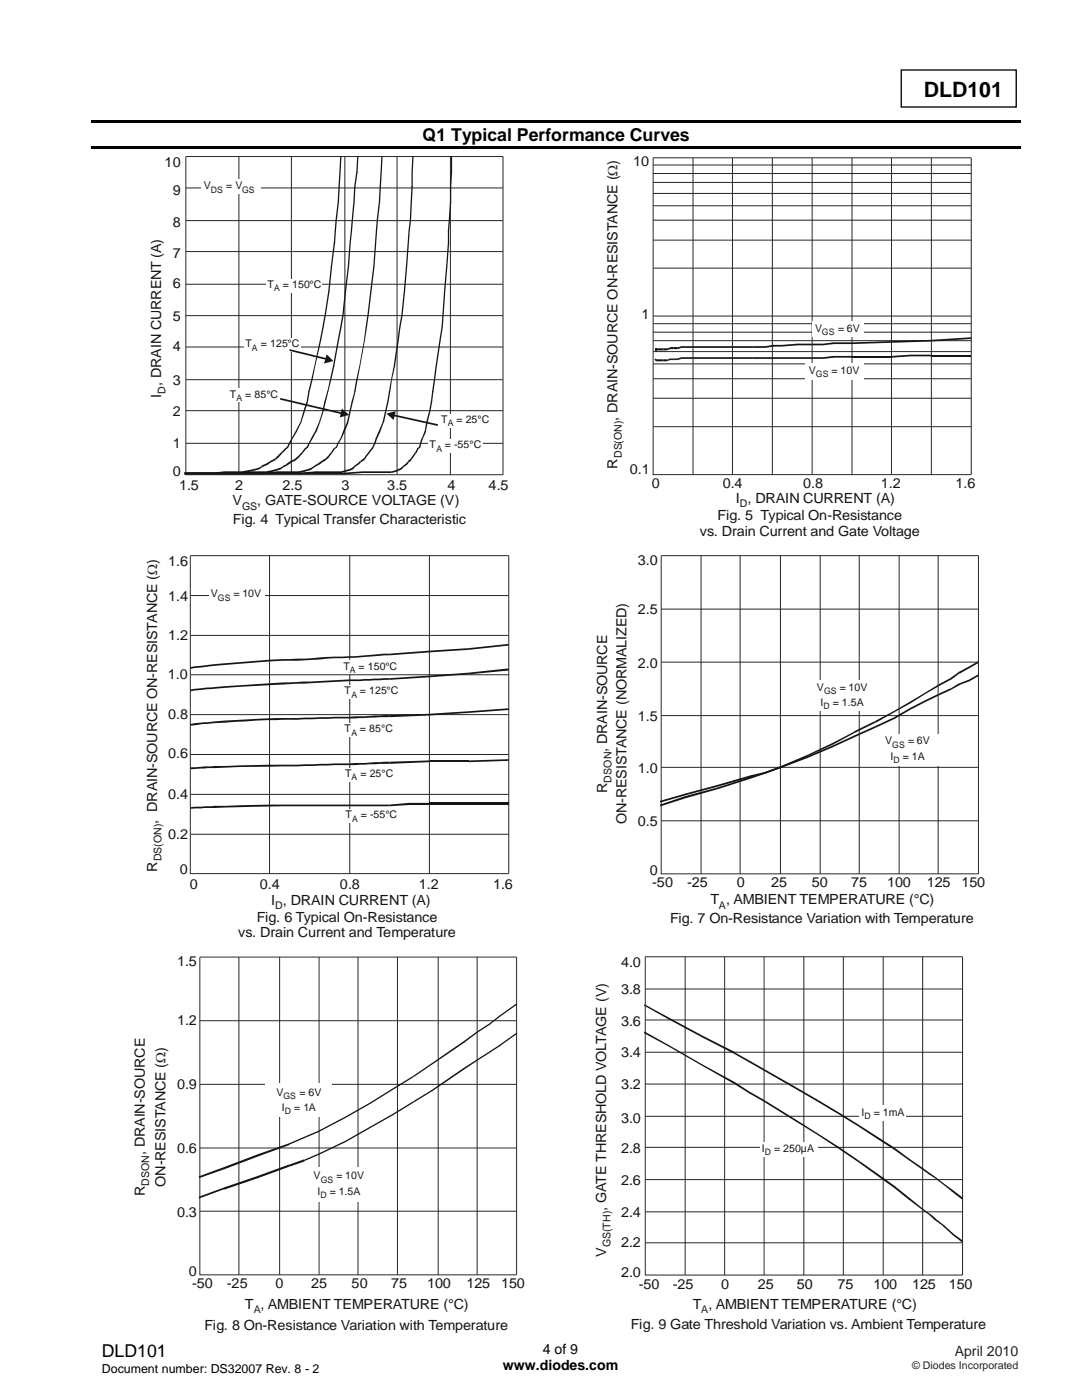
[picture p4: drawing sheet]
<svg xmlns="http://www.w3.org/2000/svg" width="216mm" height="279mm" viewBox="0 0 216 279" stroke-linecap="round" stroke-linejoin="round" font-family="sans-serif">
<path d="M179.8 14h23v7.4h-23z" fill="none" stroke="#000" stroke-width=".26"/>
<path d="M18.3 24h185.4v.5h-185.4zM18.3 29.3h185.4v.5h-185.4z" fill="#000"/>
<g fill="none" stroke="#23282b" stroke-width=".2">
<path d="M37.1 31.2h63.3v63.5h-63.3zM37.1 37.5h63.3M47.7 31.2v63.5M58.1 31.2v63.5M68.8 31.2v63.5M79.2 31.2v63.5M89.9 31.2v63.5M37.1 56.7h63.3M37.1 50.2h63.3M37.1 44h63.3M37.1 75.8h63.3M37.1 69.3h63.3"/>
<path d="M37.1 63h63.3M37.1 88.5h63.3M37.1 82h63.3"/>
</g>
<g fill="#131516">
<path d="M36.8 94.3h9.4v.4h-9.4zM46.2 94.3h5v.4h-5zM51.2 94.3h4.9v.4h-4.9zM56.1 94.3h4.5v.4h-4.5zM60.6 94.3h4.2v.4h-4.2zM64.8 94.3h4v.4h-4zM68.8 94.5v.2zM68.8 94.3l3.6-.2v.3l-3.6 .3zM72.4 94.1v.1zM72.4 94.1h3.1v.3h-3.1zM75.5 94.1h2.6v.3h-2.6z"/>
<path d="M78.1 94.1l1-.3v.3l-1 .3zM79.1 94v.1zM79.1 93.8l.5-.2 .1 .3-.6 .2zM79.6 93.6l.6-.3v.3l-.5 .3zM80.2 93.5v.1zM80.2 93l.3 .3-.3 .3-.1-.3z"/>
<path d="M80.3 93l.8-.5 .1 .3-.8 .5zM81.1 92.6l.1 .2zM81.4 92l.2 .3-.4 .5-.2-.3z"/>
<path d="M81.4 91.9l.4-.2 .1 .3-.4 .3zM81.9 91.9v.1zM81.9 91.5l.2 .3-.2 .2-.1-.2z"/>
<path d="M82.4 90.9l.1 .3-.4 .6-.2-.3zM82.4 90.9v.2zM82.9 90.2l.1 .2-.5 .8-.1-.3z"/>
<path d="M83.3 89.4l.2 .3-.4 .7-.2-.1zM83.3 89.4l.1 .1zM83.3 89.4l.4-.2 .1 .2-.4 .3zM83.7 89.2l.2 .1-.1 .1zM83.8 88.4l.3 .2-.2 .7-.3-.1z"/>
<path d="M84.1 87.4l.3 .1-.3 1.1-.3-.2zM84.1 87.4l.2 .1zM84.7 86l.3 .3-.6 1.2-.2-.1zM84.8 86.1l.2 .2zM85 84.2l.3 .2-.3 1.8-.3-.1zM85 84.2l.2 .1zM85.6 82h.3l-.6 2.4-.3-.2z"/>
<path d="M86 80.1l.2 .1-.3 1.8h-.3zM86.2 78.1h.3l-.3 2.1h-.2zM86.6 75.7l.2 .1-.3 2.3h-.3zM86.9 73.1l.3 .1-.4 2.6-.2-.1zM87.7 67.9l.2 .1-.7 5.2-.3-.1zM88.1 65.3l.2 .1-.4 2.6-.2-.1zM88.2 65.4h.1zM88.3 63h.2l-.2 2.4-.2-.1z"/>
<path d="M88.6 58l.3 .1-.4 4.9h-.2zM89 53.1h.3l-.4 5-.3-.1zM89.4 48.4h.2l-.3 4.7h-.3zM89.4 46.1h.2v2.3h-.2zM89.4 46.1h.1zM89.5 43.9l.3 .1-.2 2.1h-.2z"/>
<path d="M89.8 40.3l.2 .1-.2 3.6-.3-.1zM89.9 40.4h.1zM89.8 37.3h.2v3.1h-.2zM89.8 37.2l.1 .1zM90 34.4h.2l-.2 2.9-.2-.1zM90 34.4h.2zM90 31.2h.2v3.2h-.2z"/>
<path d="M36.8 94.3h3.8v.4h-3.8zM40.6 94.3h4.3v.4h-4.3zM44.9 94.3h4.1v.4h-4.1zM49 94.3h3.9v.4h-3.9zM52.9 94.3h3.7v.4h-3.7zM56.6 94.3h3.4v.4h-3.4zM60 94.5v.2zM60 94.3l3-.2v.3l-3 .3zM63 94.1v.1zM63 94.1h2.8v.3h-2.8zM65.8 94.1h2.3v.3h-2.3z"/>
<path d="M68.1 94.1l.9-.3v.3l-.9 .3zM69 93.8l.9-.2v.3l-.9 .2zM69.9 93.7v.2zM69.8 93.6l.6-.3 .1 .3-.6 .3zM70.5 93.5v.1zM70.6 93l.2 .3-.2 .3-.3-.3z"/>
<path d="M70.6 93l.8-.5v.3l-.7 .5zM71.4 92.6v.2zM71.9 91.9l.1 .4-.6 .5v-.3z"/>
<path d="M71.9 91.9l.4-.2 .1 .3-.4 .3zM72.3 91.7l.3-.3 .2 .4-.4 .2z"/>
<path d="M73 90.9l.1 .3-.3 .6-.2-.3zM73.6 90.2l.1 .2-.6 .8-.1-.3z"/>
<path d="M74.1 89.4l.2 .3-.6 .7-.1-.2zM74.1 89.4l.1 .1zM74.3 89.2l.2 .2-.2 .3-.2-.3zM74.4 89.2l.1 .2zM74.7 88.4l.2 .2-.4 .8-.2-.2z"/>
<path d="M75 87.4l.2 .1-.3 1.1-.2-.2zM75 87.4l.2 .1zM75.6 86l.2 .3-.6 1.2-.2-.1zM75.7 86.1l.1 .2zM76.3 84.2l.2 .2-.7 1.9-.2-.3zM76.4 84.3l.2 .1zM76.9 82h.2l-.5 2.4-.3-.2z"/>
<path d="M77.3 80.1l.2 .1-.4 1.8h-.2zM77.4 80.2h.1zM77.6 78.1h.3l-.4 2.1-.2-.1zM77.8 78.1h.1zM78 75.7l.2 .1-.3 2.3h-.3zM78 75.7l.1 .1zM78.5 73.1l.3 .1-.6 2.6-.2-.1zM79.3 67.9l.3 .1-.8 5.2-.3-.1zM79.7 65.3l.2 .1-.3 2.6-.3-.1zM79.7 65.3l.1 .1zM80.1 62.9l.2 .1-.4 2.4-.2-.1z"/>
<path d="M80.6 58l.2 .1-.5 4.9h-.2zM81 53.1h.3l-.5 5-.2-.1zM81.3 48.4h.3l-.3 4.7h-.3zM81.5 46.1h.3l-.2 2.3h-.3zM81.5 46.1h.2zM81.8 43.9l.2 .1-.2 2.1h-.3z"/>
<path d="M81.9 40.3l.3 .1-.2 3.6-.2-.1zM81.9 40.3l.1 .1zM82.1 37.2l.3 .1-.2 3.1-.3-.1zM82.1 34.4h.3v2.9h-.3zM82.1 34.4h.2zM82.3 31.2h.2l-.1 3.2h-.3z"/>
<path d="M36.8 94.3h2.7v.4h-2.7zM39.5 94.3h3.5v.4h-3.5zM43 94.3h3.6v.4h-3.6zM46.6 94.3h3.2v.4h-3.2zM49.8 94.3h2.9v.4h-2.9zM52.7 94.5v.2zM52.7 94.3l2.7-.2v.3l-2.7 .3zM55.4 94.1v.1zM55.4 94.1h2.2v.3h-2.2zM57.6 94.1h2.1v.3h-2.1z"/>
<path d="M59.6 94.1l1.2-.3v.3l-1.1 .3zM60.8 94v.1zM60.7 93.8l1-.2v.3l-.9 .2zM61.7 93.7v.2zM61.6 93.6l.6-.3 .1 .3-.6 .3zM62.2 93.5l.1 .1zM62.2 93.3l.3-.3 .2 .3-.4 .3z"/>
<path d="M62.5 93l1-.5 .1 .3-1 .5zM63.6 92.6v.2zM63.5 92.5l.7-.6 .1 .4-.7 .5z"/>
<path d="M64.2 91.9l.4-.2 .1 .3-.4 .3zM64.6 91.7l.4-.3 .1 .4-.4 .2z"/>
<path d="M65 91.4l.5-.5 .2 .4-.6 .5zM65.6 91.1l.1 .2zM66.1 90.2l.2 .2-.6 .8-.2-.3z"/>
<path d="M66.6 89.4l.2 .3-.5 .7-.2-.2zM66.6 89.4l.1 .1zM66.7 89.4l.3-.2 .1 .2-.3 .3zM67.1 89.2l.1 .2zM67.4 88.4l.1 .2-.3 .8-.2-.2z"/>
<path d="M68 87.4l.1 .1-.6 1.1-.1-.2zM68.5 86l.2 .3-.6 1.2-.1-.1zM68.6 86.1l.1 .2zM69.2 84.2l.3 .2-.8 1.9-.2-.3zM69.3 84.3l.2 .1zM69.7 82h.3l-.5 2.4-.3-.2z"/>
<path d="M70.2 80.1l.2 .1-.4 1.8h-.3zM70.2 80.1l.1 .1zM70.8 78l.1 .1-.5 2.2-.2-.2zM70.8 78.1h.1zM71.1 75.7l.3 .1-.5 2.3h-.2zM71.1 75.7l.1 .1zM71.7 73.1l.2 .1-.5 2.6-.3-.1zM72.6 67.9l.2 .1-.9 5.2-.2-.1zM72.7 67.9l.1 .1zM73 65.3l.2 .1-.4 2.6-.2-.1zM73 65.3v.1zM73.3 62.9l.3 .1-.4 2.4-.2-.1z"/>
<path d="M73.9 58l.2 .1-.5 4.9h-.3zM74.5 53.1h.2l-.6 5-.2-.1zM74.6 53.1h.1zM74.8 48.4h.3l-.4 4.7h-.2zM75 46.1h.2l-.1 2.3h-.3zM75 46.1h.2zM75.2 43.9l.2 .1-.2 2.1h-.2z"/>
<path d="M75.6 40.3l.2 .1-.4 3.6-.2-.1zM75.7 40.4h.1zM75.8 37.2l.2 .1-.2 3.1-.2-.1zM75.8 37.2l.1 .1zM75.9 34.4h.3l-.2 2.9-.2-.1zM76.1 31.2h.2l-.1 3.2h-.3z"/>
<path d="M36.8 94.3h1.7v.4h-1.7zM38.5 94.3h3v.4h-3zM41.5 94.3h2.9v.4h-2.9zM44.4 94.3h2.5v.4h-2.5zM46.9 94.5l.1 .2zM46.9 94.3l2.3-.2v.3l-2.2 .3zM49.2 94.1v.1zM49.2 94.1h2.2v.3h-2.2zM51.4 94.1h1.7v.3h-1.7z"/>
<path d="M53.1 94.1l1.3-.3v.3l-1.3 .3zM54.4 94v.1zM54.3 93.8l1-.2 .1 .3-1 .2zM55.4 93.7v.2zM55.3 93.6l.7-.3 .1 .3-.7 .3zM56.1 93.5v.1zM56 93.3l.4-.3 .1 .3-.4 .3z"/>
<path d="M56.5 93l.5-.3v.3l-.5 .3zM57 92.9v.1zM57.3 92.5l.2 .3-.5 .2v-.2zM57.3 92.5l.8-.6 .1 .4-.7 .5z"/>
<path d="M58.1 91.9l.6-.2v.3l-.6 .3zM58.7 91.9v.1zM58.7 91.7l.3-.3 .2 .4-.5 .2z"/>
<path d="M59 91.4l.6-.5 .1 .4-.5 .5zM59.7 91.1v.2zM60.3 90.2l.1 .2-.7 .9-.1-.4z"/>
<path d="M60.9 89.4l.1 .3-.6 .7-.1-.2zM60.9 89.4v.1zM60.9 89.4l.4-.2 .1 .2-.4 .3zM61.3 89.2l.1 .2zM61.6 88.4l.2 .2-.4 .8-.2-.2z"/>
<path d="M62.1 87.4l.3 .1-.6 1.1-.2-.2zM62.1 87.4l.1 .1zM62.9 86l.2 .3-.7 1.2-.3-.1zM63 86.1l.1 .2zM63.6 84.2l.2 .2-.7 1.9-.2-.3zM63.7 84.3l.1 .1zM64.4 81.9l.2 .1-.8 2.4-.2-.2z"/>
<path d="M64.7 80.1l.3 .1-.4 1.8h-.3zM64.7 80.1l.1 .1zM65.3 78l.2 .1-.5 2.2-.3-.2zM65.4 78.1h.1zM65.8 75.7l.3 .1-.6 2.3h-.2zM66.4 73.1l.3 .1-.6 2.6-.3-.1zM66.5 73.2h.2zM67.4 67.9l.2 .1-.9 5.2-.3-.1zM67.9 65.3l.2 .1-.5 2.6-.2-.1zM68.3 62.9l.3 .1-.5 2.4-.2-.1z"/>
<path d="M68.8 58l.3 .1-.5 4.9h-.3zM69.4 53.1h.3l-.6 5-.3-.1zM69.5 53.1h.2zM69.7 48.4h.3l-.3 4.7h-.3zM70 46.1h.3l-.3 2.3h-.3zM70.2 43.9l.2 .1-.1 2.1h-.3z"/>
<path d="M70.5 40.3l.3 .1-.4 3.6-.2-.1zM70.7 37.2l.2 .1-.1 3.1-.3-.1zM70.7 37.2l.1 .1zM71.1 34.3l.3 .1-.5 2.9-.2-.1zM71.2 34.4h.2zM71.3 31.2h.2l-.1 3.2h-.3z"/>
<path d="M36.8 94.3h1v.4h-1zM37.8 94.3h2.4v.4h-2.4zM40.2 94.3h2.5v.4h-2.5zM42.7 94.5v.2zM42.7 94.3l2-.2v.3l-2 .3zM44.7 94.1v.1zM44.7 94.1h1.9v.3h-1.9zM46.6 94.1h1.7v.3h-1.7z"/>
<path d="M48.3 94.1l1.4-.3 .1 .3-1.5 .3zM49.8 94v.1zM49.7 93.8l1.2-.2v.3l-1.1 .2zM50.9 93.7v.2zM50.9 93.6l.9-.3v.3l-.9 .3zM51.8 93.5v.1zM51.7 93.3l.4-.3 .1 .3-.3 .3z"/>
<path d="M52.1 93l.5-.3 .1 .3-.5 .3zM52.6 92.7l.6-.2 .1 .3-.6 .2zM53.3 92.6v.2zM53.2 92.5l.8-.6 .1 .4-.8 .5z"/>
<path d="M54 91.9l.5-.2 .1 .3-.5 .3zM54.6 91.9l.1 .1zM54.5 91.7l.4-.3 .1 .4-.3 .2z"/>
<path d="M54.9 91.4l.5-.5 .2 .4-.6 .5zM55.5 91.1l.1 .2zM55.4 90.9l.8-.7 .2 .2-.8 .9z"/>
<path d="M56.2 90.2l.8-.8 .1 .3-.7 .7zM57 89.4v.1zM57 89.4l.3-.2 .2 .2-.5 .3zM57.4 89.2l.1 .2zM57.6 88.4l.3 .2-.4 .8-.2-.2z"/>
<path d="M58.2 87.4l.2 .1-.5 1.1-.3-.2zM58.2 87.4l.1 .1zM59 86l.2 .3-.8 1.2-.2-.1zM59.1 86.1l.1 .2zM59.9 84.2l.2 .2-.9 1.9-.2-.3zM60 84.3l.1 .1zM60.6 81.9l.3 .1-.8 2.4-.2-.2z"/>
<path d="M61.2 80.1l.2 .2-.5 1.7-.3-.1zM61.3 80.2l.1 .1zM61.5 78.1h.3l-.4 2.1-.2-.1zM61.5 78.1h.2zM62.1 75.7l.3 .1-.6 2.3h-.3zM62.2 75.8h.2zM62.7 73.1l.2 .1-.5 2.6-.3-.1zM63.8 67.9l.3 .1-1.2 5.2-.2-.1zM64.3 65.3l.3 .1-.5 2.6-.3-.1zM64.7 62.9l.3 .1-.4 2.4-.3-.1z"/>
<path d="M65.5 58l.3 .1-.8 4.9h-.3zM65.6 58.1h.2zM66 53.1h.3l-.5 5-.3-.1zM66 53.1h.2zM66.6 48.3l.3 .1-.6 4.7h-.3zM66.7 48.4h.2zM66.8 46.1h.2l-.1 2.3h-.3zM66.8 46.1h.2zM67 43.9l.2 .1-.2 2.1h-.2z"/>
<path d="M67.4 40.3l.2 .1-.4 3.6-.2-.1zM67.5 40.4h.1zM67.5 37.2l.3 .1-.2 3.1-.2-.1zM67.5 37.2l.1 .1zM67.7 34.4h.3l-.2 2.9-.3-.1zM67.9 31.2h.2l-.1 3.2h-.3z"/>
</g>
<g fill="#fff">
<path d="M85.6 87.6h10.8v2.7h-10.8z"/>
<path d="M87.8 82.6h10.9v2.7h-10.9z"/>
<path d="M45.7 77.6h10.8v2.6h-10.8z"/>
<path d="M48.8 67.5h11.2v2.7h-11.2z"/>
<path d="M53.2 55.6h11v2.7h-11z"/>
<path d="M40.2 35.8h11.8v2.9h-11.8z"/>
</g>
<g fill="#1f1a17">
<path d="M78.6 82.7l8.8 2-.1 .3-8.8-1.9z"/>
<path d="M55.9 79.4l12.2 2.9v.3l-12.2-2.8z"/>
<path d="M57.8 69.7l7.3 1.8-.1 .3-7.3-1.8z"/>
</g>
<g fill="#1f1a17">
<path d="M77.1 82.5l1.9-.5-.5 1.8z" fill-rule="evenodd"/>
<path d="M68.2 81.5l1.5 1.3-1.9 .5 .4-1.8 1.5 1.3z" fill-rule="evenodd"/>
<path d="M65.2 70.7l1.3 1.4-1.8 .5 .5-1.9 1.3 1.4z" fill-rule="evenodd"/>
</g>
<g fill="none" stroke="#23282b" stroke-width=".2">
<path d="M130.3 31.5h63.5v63.2h-63.5zM130.3 38.6h63.5M130.3 36.4h63.5M130.3 34.6h63.5M130.3 32.9h63.5M138.3 31.5v63.2M146.2 31.5v63.2M154.1 31.5v63.2M162.1 31.5v63.2M170 31.5v63.2M177.9 31.5v63.2M185.8 31.5v63.2"/>
<path d="M130.3 53.5h63.5M130.3 47.9h63.5M130.3 43.9h63.5M130.3 41.1h63.5M130.3 79.5h63.5M130.3 75.6h63.5M130.3 72.6h63.5M130.3 70.2h63.5M130.3 68h63.5M130.3 66.3h63.5M130.3 64.6h63.5M130.3 63.1h63.5"/>
<path d="M130.3 85.2h63.5"/>
</g>
<g fill="#131516">
<path d="M130.7 69.5h.4v.4h-.4z"/>
<path d="M170 68.3l7.9-.2v.3l-7.9 .3z"/>
<path d="M177.9 68.1l7.9-.3v.4l-7.9 .2z"/>
<path d="M185.8 67.8l8-.5v.3l-8 .6z"/>
<path d="M131.1 69.5h.7v.4h-.7zM131.8 69.5h.6v.4h-.6z"/>
<path d="M132.4 69.5h.7v.4h-.7zM133.1 69.7v.2zM133.1 69.5l.6-.2 .1 .4-.6 .1zM133.8 69.3v.2zM133.8 69.3h.6v.4h-.6z"/>
<path d="M134.4 69.3h.7v.4h-.7zM135.1 69.5l.1 .2zM135.1 69.3l.9-.2v.3l-.8 .3zM136 69.1v.2zM136 69.1h1v.3h-1zM137 69.1h1.3v.3h-1.3z"/>
<path d="M138.3 69.1h.7v.3h-.7zM139 69.1h1.1v.3h-1.1zM140.1 69.1h2v.3h-2zM142.1 69.1h2.3v.3h-2.3zM144.4 69.1h1v.3h-1zM145.4 69.1h.8v.3h-.8z"/>
<path d="M146.2 69.1h1v.3h-1zM147.2 69.1h.8v.3h-.8zM148 69.1h1v.3h-1zM149 69.1h1.2v.3h-1.2z"/>
<path d="M150.2 69.1h1.3v.3h-1.3zM151.5 69.1h1.2v.3h-1.2zM152.7 69.3v.1zM152.7 69.1l1.6-.3 .1 .4-1.7 .2zM154.3 68.8v.2zM154.3 68.8h1.7v.4h-1.7zM156 69v.2zM156 68.8l3.2-.2v.3l-3.2 .3zM159.2 68.6v.1zM159.2 68.6h1.4v.3h-1.4zM160.6 68.6h1.5v.3h-1.5z"/>
<path d="M162.1 68.6h2.2v.3h-2.2zM164.3 68.7v.2zM164.3 68.6l2-.3 .1 .4-2.1 .2zM166.3 68.3v.2zM166.3 68.3h1.8v.4h-1.8zM168.1 68.3h1.9v.4h-1.9z"/>
<path d="M130.6 71.8l.2-.3 .2 .3-.2 .2zM130.9 71.9l-.1 .2zM130.9 71.7h.2v.4h-.2z"/>
<path d="M131.1 71.7h.7v.4h-.7zM131.8 71.7h.6v.4h-.6z"/>
<path d="M132.4 71.7h.7v.4h-.7zM133.1 71.9v.2zM133.1 71.8l.6-.3 .1 .4-.6 .1zM133.7 71.5l.1 .2zM133.8 71.5h.6v.4h-.6z"/>
<path d="M134.4 71.5h.7v.4h-.7zM135.1 71.7l.1 .2zM135.1 71.5l.9-.2v.3l-.8 .3zM136 71.3v.2zM136 71.3h1v.3h-1zM137 71.3h1.3v.3h-1.3z"/>
<path d="M138.3 71.3h.7v.3h-.7zM139 71.3h1.1v.3h-1.1zM140.1 71.3h2v.3h-2zM142.1 71.3h2.3v.3h-2.3zM144.4 71.3h1v.3h-1zM145.4 71.3h.8v.3h-.8z"/>
<path d="M146.2 71.3h1v.3h-1zM147.2 71.3h.8v.3h-.8zM148 71.3h1v.3h-1zM149 71.3h1.2v.3h-1.2z"/>
<path d="M150.2 71.3h1.3v.3h-1.3zM151.5 71.3h1.2v.3h-1.2zM152.7 71.3h1.6v.3h-1.6zM154.3 71.3h1.7v.3h-1.7zM156 71.3h3.2v.3h-3.2zM159.2 71.3h1.4v.3h-1.4zM160.6 71.3h1.5v.3h-1.5z"/>
<path d="M162.1 71.3h2.2v.3h-2.2zM164.3 71.5v.1zM164.3 71.3l2-.3 .1 .4-2.1 .2zM166.3 71v.2zM166.3 71h1.8v.4h-1.8zM168.1 71h1.9v.4h-1.9z"/>
</g>
<path d="M170 71.2h7.9" fill="none" stroke="#131516" stroke-width=".34"/>
<path d="M177.9 71l3.9-.2v.3l-3.9 .3zM181.8 70.8v.2zM181.8 70.8h4v.3h-4z" fill="#131516"/>
<path d="M185.8 71h8" fill="none" stroke="#131516" stroke-width=".34"/>
<g fill="#fff">
<path d="M160.6 72.5h11.7v3.3h-11.7z"/>
<path d="M162 64.2h10.3v3h-10.3z"/>
</g>
<path d="M38 110.9h63.5v63.4h-63.5zM38 118.9h63.5M53.8 110.9v63.4M69.8 110.9v63.4M85.7 110.9v63.4M38 134.7h63.5M38 126.8h63.5M38 158.5h63.5M38 150.6h63.5M38 142.6h63.5M38 166.5h63.5" fill="none" stroke="#23282b" stroke-width=".2"/>
<g fill="#131516">
<path d="M38.1 161.1v.3zM38.1 161.1l2.1-.1v.3l-2.1 .1zM40.2 161l2.7-.2v.4l-2.7 .1zM42.9 160.8v.3zM42.9 160.8l14.9-.2v.3l-14.9 .3z"/>
<path d="M57.8 160.6h3.2v.3h-3.2zM61 160.6h3.1v.3h-3.1zM64.1 160.6h3v.3h-3zM67.1 160.6h2.7v.3h-2.7z"/>
<path d="M69.8 160.6h2.3v.3h-2.3zM72.1 160.6h1.9v.3h-1.9zM74 160.6h1.9v.3h-1.9zM75.9 160.6h1.8v.3h-1.8z"/>
<path d="M77.7 160.6l3.9-.4v.5l-3.9 .2zM81.6 160.2v.2zM81.6 160.2h4.1v.5h-4.1z"/>
</g>
<path d="M85.7 160.4h15.8" fill="none" stroke="#131516" stroke-width=".42"/>
<g fill="#131516">
<path d="M77.7 152l7.9-.2 .1 .3-8 .3z"/>
<path d="M38.1 153.1v.4zM38.1 153.1l2-.1 .1 .4-2.1 .1zM40.1 153l2.8-.1v.4l-2.7 .1zM42.9 152.9l14.9-.3v.4l-14.9 .3z"/>
<path d="M57.8 152.6l6.1-.2v.4l-4.5 .2h-1.6zM63.9 152.4h5.9v.3l-5.9 .1z"/>
<path d="M69.8 152.4l4-.2v.3l-3 .2h-1zM73.8 152.2l3.9-.2v.4l-3.9 .1z"/>
</g>
<path d="M85.7 151.9h7.9" fill="none" stroke="#131516" stroke-width=".34"/>
<g fill="#131516">
<path d="M93.6 151.8l7.9-.3v.3l-7.9 .3z"/>
<path d="M77.7 142.7l7.9-.2 .1 .3-8 .3z"/>
<path d="M85.6 142.5l8-.6v.4l-7.9 .5z"/>
<path d="M93.6 141.9l7.9-.5v.3l-7.9 .6z"/>
<path d="M77.7 135.3l7.9-.5 .1 .4-8 .5z"/>
<path d="M85.6 134.8l8-.6v.4l-7.9 .6z"/>
<path d="M93.6 134.2l7.9-.8v.4l-7.9 .8z"/>
<path d="M77.7 130.5l7.9-.6 .1 .3-8 .6z"/>
<path d="M85.6 129.9l8-.6v.4l-7.9 .5z"/>
<path d="M93.6 129.3l7.9-.8v.3l-7.9 .9z"/>
<path d="M38 144.5v.3zM38 144.7v.1zM38 144.5l2-.3v.4l-1.1 .1-.9 .1zM40 144.2l2.8-.2v.3l-1.4 .2-1.4 .1zM42.8 144l9.5-.6 5.5-.1v.3l-6.6 .2-6.4 .4-2 .1z"/>
<path d="M57.8 143.3l6.1-.2v.4l-4.5 .1h-1.6zM63.9 143.1l5.9-.1v.4l-5.9 .1z"/>
<path d="M69.8 143l4-.1v.3l-3 .2h-1zM73.8 142.9l3.9-.2v.4l-3.9 .1z"/>
<path d="M38 137.6l.1 .4zM38 137.6l2-.2 .1 .3-2 .3zM40 137.4l2.8-.3v.4h-.8l-1.9 .2zM42.8 137.1l15-.9v.3l-1.2 .1-13.8 .9z"/>
<path d="M57.8 136.2v.3zM57.8 136.2l5.6-.3v.4l-5.6 .2zM63.4 135.9l6.4-.3v.3l-6.4 .4z"/>
<path d="M69.8 135.6l4-.1v.3l-4 .1zM73.8 135.5l3.9-.2v.4l-1.9 .1h-2z"/>
<path d="M38 133.1l.1 .4zM38 133.1l2-.2 .1 .3-2 .3zM40 132.9l2.8-.4v.4l-2.7 .3zM42.8 132.5l10.5-.8 4.5-.2v.4l-4.4 .1-10.6 .9z"/>
<path d="M57.8 131.5l6.1-.3v.4l-4.5 .3h-1.6zM63.9 131.2l5.9-.2v.3l-5.9 .3z"/>
<path d="M69.8 131l4-.3v.3l-3 .3h-1zM73.8 130.7l3.9-.2v.3l-3.9 .2z"/>
</g>
<g fill="#fff">
<path d="M68.8 161.4h10.8v2.7h-10.8z"/>
<path d="M68.9 153.3h10.8v2.6h-10.8z"/>
<path d="M68.6 144.3h10.8v2.7h-10.8z"/>
<path d="M68.6 136.8h11.2v2.6h-11.2z"/>
<path d="M68.3 131.9h11.1v2.6h-11.1z"/>
<path d="M41.9 117.3h11v2.7h-11z"/>
</g>
<g fill="none" stroke="#23282b" stroke-width=".2">
<path d="M131.9 110.9h63.3v63.5h-63.3zM139.9 110.9v63.5M147.7 110.9v63.5M155.7 110.9v63.5M163.7 110.9v63.5M171.4 110.9v63.5M179.4 110.9v63.5M187.2 110.9v63.5M131.9 132.1h63.3M131.9 121.6h63.3M131.9 153.1h63.3M131.9 142.8h63.3"/>
<path d="M131.9 163.8h63.3"/>
</g>
<g fill="#131516">
<path d="M131.7 160.6l5-1.7 .1 .4-5 1.6zM136.7 158.9l.1 .2zM136.7 158.9l6.6-1.8 .1 .4-6.6 1.8zM143.4 157.3v.2zM143.3 157.1l6.4-2v.3l-6.3 2.1zM149.7 155.1l3.1-1.1 .1 .3-3.2 1.1zM152.9 154.2v.1zM152.8 154l2.8-1 .1 .3-2.8 1z"/>
<path d="M155.6 153l5.4-2.3 .1 .3-5.4 2.3zM161.1 150.9v.1zM161 150.7l5-2.4 .1 .4-5 2.2zM166 148.5l.1 .2zM166 148.3l4.4-2.3 .1 .3-4.4 2.4zM170.4 145.9v.2zM170.4 145.9l4.2-2 .1 .4-4.2 2z"/>
<path d="M174.6 143.9l3.8-2 .1 .2-3.7 2.2zM178.5 142v.1zM178.4 141.9l3.2-1.9 .1 .4-3.2 1.7zM181.6 140.2l.1 .2zM181.6 140l3-1.8 .1 .3-3 1.9zM184.6 138.2l.1 .2zM184.6 138.2l2.6-1.6 .1 .4-2.6 1.5z"/>
<path d="M187.2 136.6l2.4-1.2 .1 .3-2.4 1.3zM189.7 135.5v.2zM189.6 135.4l1.7-1.3 .2 .2-1.8 1.4zM191.3 134.1l.1 .2zM191.3 134.1l2.1-1.1 .1 .3-2 1.1zM193.5 133.2v.1zM193.4 133l1.8-1v.3l-1.7 1z"/>
<path d="M131.7 159.8l5-1.4 .1 .3-5 1.5zM136.7 158.4l.1 .2zM136.7 158.4l6.6-1.8 .1 .4-6.6 1.7zM143.4 156.8v.2zM143.3 156.6l6.4-1.9v.5l-6.3 1.8zM149.7 154.7v.3zM149.7 154.7l3.2-.7v.3l-3.2 .9zM152.9 154.2v.1zM152.8 154l2.8-1 .1 .3-2.8 1z"/>
<path d="M155.6 153l5.4-2.1 .1 .4-5.4 2zM161.1 151.1v.2zM161 150.9l5-2.1 .1 .4-5 2.1zM166 149l.1 .2zM166 148.8l4.4-2 .1 .3-4.4 2.1zM170.4 146.8v.2zM170.4 146.8l4.2-1.9 .1 .4-4.2 1.8z"/>
<path d="M174.6 144.9l3.8-1.7 .1 .3-3.8 1.8zM178.5 143.3v.2zM178.4 143.2l3.2-1.9 .1 .3-3.2 1.9zM181.6 141.3v.2zM181.6 141.3l3-1.5 .1 .3-3 1.5zM184.6 139.8l.1 .1zM184.6 139.8l2.6-1.3 .1 .3-2.6 1.3z"/>
<path d="M187.2 138.5l2.4-1.1 .1 .3-2.4 1.1zM189.7 137.6v.1zM189.6 137.5l1.7-1.1 .2 .3-1.8 1zM191.3 136.4l.1 .1zM191.4 136.4l2-.8 .1 .4-2.1 .7zM193.5 135.8v.2zM193.4 135.6l1.8-1v.3l-1.7 1.1z"/>
</g>
<g fill="#fff">
<path d="M161.6 135.8h12.6v6.1h-12.6z"/>
<path d="M174.7 146.5h12.7v6.2h-12.7z"/>
</g>
<path d="M39.9 191h63.2v63.4h-63.2zM47.7 191v63.4M55.8 191v63.4M63.7 191v63.4M71.4 191v63.4M79.3 191v63.4M87.4 191v63.4M95.2 191v63.4M39.9 216.4h63.2M39.9 203.7h63.2M39.9 229.1h63.2M39.9 241.7h63.2" fill="none" stroke="#23282b" stroke-width=".2"/>
<g fill="#131516">
<path d="M39.6 234.8l5.1-1.9 .1 .4-5.1 1.8zM44.8 233.1v.2zM44.7 232.9l6.7-2.5 .1 .4-6.7 2.5zM51.4 230.4l.1 .2zM51.4 230.4l6.3-2.2v.3l-6.2 2.3zM57.7 228.3v.2zM57.7 228.2l2.9-1.3 .1 .3-3 1.2zM60.6 226.9l3-1.3 .1 .3-3 1.3z"/>
<path d="M63.6 225.6l5.3-2.8 .1 .3-5.3 2.8zM68.9 223l.1 .1zM68.9 222.8l4.9-2.8 .1 .3-4.9 2.8zM73.8 220.2l.1 .1zM73.8 220l4.5-2.7 .1 .2-4.5 2.8zM78.3 217.3l4.1-2.6 .1 .3-4.1 2.5z"/>
<path d="M82.4 214.7l3.8-2.5 .1 .2-3.8 2.6zM86.2 212.2l3.3-2.3 .1 .2-3.3 2.3zM89.5 209.9l2.9-2 .2 .2-3 2zM92.5 208l.1 .1zM92.4 207.9l2.8-2.1 .1 .3-2.7 2z"/>
<path d="M95.2 205.8l1.2-.7 .1 .2-1.2 .8zM96.4 205.1l1.2-.8 .1 .3-1.2 .7zM97.6 204.5l.1 .1zM97.6 204.3l1.9-1.5 .1 .2-1.9 1.6zM99.5 202.8l.1 .1zM99.5 202.8l1.8-1.3 .1 .3-1.8 1.2zM101.3 201.5l1.8-1.3 .1 .3-1.8 1.3z"/>
<path d="M39.6 238.8l5.1-1.8 .1 .3-5.1 1.9zM44.7 237l.1 .2zM44.7 237l6.7-2.3 .1 .4-6.7 2.3zM51.5 234.9v.2zM51.4 234.7l6.3-2.3v.4l-6.2 2.3zM57.7 232.4v.2zM57.7 232.4l2.9-1 .1 .4-3 1zM60.7 231.6v.2zM60.6 231.5l3-1.3 .1 .3-3 1.2z"/>
<path d="M63.6 230.2l5.3-2.5 .1 .2-5.3 2.6zM68.9 227.8l.1 .1zM68.9 227.7l4.9-2.8 .1 .2-4.9 2.8zM73.8 224.9v.1zM73.8 224.9l4.5-2.6 .1 .3-4.5 2.5zM78.3 222.3l4.1-2.5 .1 .2-4.1 2.6z"/>
<path d="M82.4 219.8l3.8-2.3 .1 .3-3.8 2.2zM86.2 217.5l3.3-2.3 .1 .3-3.3 2.3zM89.6 215.4v.1zM89.5 215.2l2.9-2 .2 .2-3 2.1zM92.4 213.2l.1 .2zM92.4 213.2l2.8-1.8 .1 .3-2.7 1.7z"/>
<path d="M95.2 211.4l1.2-.7 .1 .2-1.2 .8zM96.4 210.7l1.2-.8 .1 .2-1.2 .8zM97.6 209.9l1.9-1.3 .1 .3-1.9 1.2zM99.5 208.6l1.8-1.3 .1 .3-1.8 1.3zM101.3 207.3l1.8-1.2 .1 .2-1.8 1.3z"/>
</g>
<g fill="#fff">
<path d="M61 232.9h13v6.9h-13z"/>
<path d="M52.9 216.3h13.2v6.6h-13.2z"/>
</g>
<g fill="none" stroke="#23282b" stroke-width=".2">
<path d="M128.8 190.9h63.3v63.6h-63.3zM128.8 197.4h63.3M136.7 190.9v63.6M144.6 190.9v63.6M152.5 190.9v63.6M160.4 190.9v63.6M168.3 190.9v63.6M176.2 190.9v63.6M184.1 190.9v63.6M128.8 216.3h63.3M128.8 210h63.3M128.8 203.6h63.3"/>
<path d="M128.8 235.4h63.3M128.8 229h63.3M128.8 222.8h63.3M128.8 248h63.3M128.8 241.9h63.3"/>
</g>
<g fill="#131516">
<path d="M128.6 205.8l5 2.8-.1 .3-5-2.7zM133.6 208.6v.2zM133.6 208.6l6.6 3.8-.1 .3-6.6-3.8zM140.1 212.7l.1-.1zM140.2 212.4l6.5 3.6-.2 .3-6.4-3.6zM146.7 216l-.1 .2zM146.7 216l2.9 1.9-.1 .3-3-1.9zM149.6 218l-.1 .2zM149.6 217.9l2.9 1.7v.3l-3-1.7z"/>
<path d="M152.5 219.6l5.4 3.3-.1 .3-5.3-3.3zM157.9 222.9l5 3.1-.1 .3-5-3.1zM162.9 226l-.1 .2zM162.9 226l4.4 2.8-.1 .4-4.4-2.9zM167.3 228.8l-.1 .2zM167.3 228.8l4.2 2.9-.1 .3-4.2-2.8z"/>
<path d="M171.5 231.7l3.7 2.6-.2 .4-3.6-2.7zM175.2 234.3l-.1 .2zM175.2 234.3l3.3 2.4-.1 .3-3.4-2.3zM178.5 236.7l-.1 .2zM178.5 236.7l3 2.4-.2 .3-2.9-2.4zM181.4 239.2l-.1 .2zM181.5 239.1l2.7 2.2-.1 .2-2.8-2.1z"/>
<path d="M184.2 241.3l1.3 .9-.1 .2-1.3-.9zM185.5 242.2v.2zM185.5 242.2l1.1 .9-.1 .4-1.1-1.1zM186.6 243.3l-.1 .2zM186.6 243.1l1.8 1.5-.1 .2-1.8-1.3zM188.4 244.6l-.1 .1zM188.4 244.6l1.9 1.7-.2 .2-1.8-1.7zM190.2 246.3l-.1 .2zM190.3 246.3l1.9 1.3-.2 .3-1.9-1.4z"/>
<path d="M128.6 200.4l5 2.7-.1 .4-5-2.8zM133.6 203.3l-.1 .2zM133.6 203.1l6.6 3.6-.1 .3-6.6-3.5zM140.2 206.9l-.1 .1zM140.2 206.7l6.5 3.3-.2 .3-6.4-3.3zM146.7 210l-.1 .2zM146.7 210.1l2.9 1.6-.1 .3-3-1.7zM149.6 211.7l2.9 1.7v.3l-3-1.7z"/>
<path d="M152.5 213.4l5.4 3-.1 .4-5.3-3.1zM157.9 216.6l-.1 .2zM157.9 216.4l5 2.9-.1 .3-5-2.8zM162.9 219.3l-.1 .2zM162.9 219.3l4.4 2.6-.1 .4-4.4-2.7zM167.3 221.9l-.1 .2zM167.3 221.9l4.2 2.7-.1 .3-4.2-2.6z"/>
<path d="M171.5 224.6l3.7 2.3-.2 .4-3.6-2.4zM175.2 226.9l3.3 2.2-.1 .3-3.4-2.1zM178.5 229.1l-.1 .1zM178.5 229.1l3 2.2-.2 .2-2.9-2.1zM181.4 231.4l-.1 .1zM181.5 231.3l2.7 1.8-.1 .4-2.8-2z"/>
<path d="M184.2 233.1l1.3 1-.1 .3-1.3-.9zM185.5 234.2l-.1 .2zM185.5 234.1l1.1 .7-.1 .3-1.1-.7zM186.6 234.8v.2zM186.6 234.8l1.8 1.5-.1 .2-1.8-1.4zM188.4 236.3l1.9 1.3-.2 .4-1.8-1.5zM190.3 237.6l1.9 1.5-.2 .3-1.9-1.4z"/>
</g>
<g fill="#fff">
<path d="M171.6 220.7h9.2v3h-9.2z"/>
<path d="M151.8 228h11.5v2.9h-11.5z"/>
</g>
<text font-size="4.2" x="184.4" y="19.3">DLD101</text>
<g font-size="3.5">
<text x="84.3" y="28.1">Q1 Typical Performance Curves</text>
<text x="20.3" y="270.9">DLD101</text>
</g>
<g font-size="2.8" fill="#131516">
<text x="32.9" y="33.3">10</text>
<text x="126.3" y="33.2">10</text>
<text x="34.5" y="38.9">9</text>
<text x="34.5" y="45.2">8</text>
<text x="34.5" y="51.6">7</text>
<text x="34.5" y="57.5">6</text>
<text x="34.5" y="64">5</text>
<text x="128" y="63.6">1</text>
<text x="34.5" y="70.1">4</text>
<text x="34.5" y="76.8">3</text>
<text x="32.2" y="79.4" transform="rotate(-90 32.2 79.4)">I , DRAIN CURRENT (A)</text>
<text x="34.5" y="83.1">2</text>
<text x="123.2" y="84" transform="rotate(-90 123.2 84)">, DRAIN-SOURCE ON-RESISTANCE (Ω)</text>
<text x="34.5" y="89.5">1</text>
<text x="34.5" y="95">0</text>
<text x="123.2" y="93.5" transform="rotate(-90 123.2 93.5)">R</text>
<text x="125.7" y="94.6">0.1</text>
<text x="35.7" y="97.8">1.5</text>
<text x="46.4" y="100.8">V</text>
<text x="46.9" y="97.8">2</text>
<text x="51.3" y="100.8">, GATE-SOURCE VOLTAGE (V)</text>
<text x="56.4" y="97.8">2.5</text>
<text x="68.1" y="97.8">3</text>
<text x="77.3" y="97.8">3.5</text>
<text x="89.3" y="97.8">4</text>
<text x="97.5" y="97.8">4.5</text>
<text x="130.1" y="97.3">0</text>
<text x="144.2" y="97.3">0.4</text>
<text x="146.8" y="100.4">I , DRAIN CURRENT (A)</text>
<text x="160.3" y="97.3">0.8</text>
<text x="175.8" y="97.3">1.2</text>
<text x="190.7" y="97.3">1.6</text>
<text x="46.5" y="104.5">Fig. 4 Typical Transfer Characteristic</text>
<text x="139.6" y="106.9">vs. Drain Current and Gate Voltage</text>
<text x="143.2" y="103.8">Fig. 5 Typical On-Resistance</text>
<text x="33.6" y="112.9">1.6</text>
<text x="127.3" y="112.8">3.0</text>
<text x="33.6" y="120">1.4</text>
<text x="127.3" y="122.6">2.5</text>
<text x="33.6" y="127.7">1.2</text>
<text x="33.5" y="135.6">1.0</text>
<text x="127.3" y="133.2">2.0</text>
<text x="33.6" y="143.5">0.8</text>
<text x="127.3" y="143.9">1.5</text>
<text x="33.6" y="151.3">0.6</text>
<text x="121.2" y="150" transform="rotate(-90 121.2 150)">, DRAIN-SOURCE</text>
<text x="127.3" y="154.3">1.0</text>
<text x="33.6" y="159.5">0.4</text>
<text x="121.2" y="158.2" transform="rotate(-90 121.2 158.2)">R</text>
<text x="31.4" y="164.4" transform="rotate(-90 31.4 164.4)">, DRAIN-SOURCE ON-RESISTANCE (Ω)</text>
<text x="33.6" y="167.3">0.2</text>
<text x="125" y="164.5" transform="rotate(-90 125 164.5)">ON-RESISTANCE (NORMALIZED)</text>
<text x="127.3" y="164.9">0.5</text>
<text x="31.4" y="173.9" transform="rotate(-90 31.4 173.9)">R</text>
<text x="35.9" y="174.5">0</text>
<text x="37.9" y="177.5">0</text>
<text x="51.8" y="177.5">0.4</text>
<text x="67.8" y="177.5">0.8</text>
<text x="83.6" y="177.5">1.2</text>
<text x="98.4" y="177.5">1.6</text>
<text x="129.6" y="174.6">0</text>
<text x="130.2" y="177">-50</text>
<text x="137.1" y="177">-25</text>
<text x="147" y="177">0</text>
<text x="153.9" y="177">25</text>
<text x="162" y="177">50</text>
<text x="169.8" y="177">75</text>
<text x="177" y="177">100</text>
<text x="184.9" y="177">125</text>
<text x="191.9" y="177">150</text>
<text x="51.2" y="183.9">Fig. 6 Typical On-Resistance</text>
<text x="54.1" y="180.5">I , DRAIN CURRENT (A)</text>
<text x="133.7" y="184.3">Fig. 7 On-Resistance Variation with Temperature</text>
<text x="141.8" y="180.5">T , AMBIENT TEMPERATURE (°C)</text>
<text x="47.5" y="187.1">vs. Drain Current and Temperature</text>
<text x="35.3" y="192.9">1.5</text>
<text x="123.9" y="193.1">4.0</text>
<text x="123.9" y="198.4">3.8</text>
<text x="35.3" y="204.6">1.2</text>
<text x="123.9" y="204.7">3.6</text>
<text x="123.9" y="210.9">3.4</text>
<text x="35.3" y="217.4">0.9</text>
<text x="123.9" y="217.4">3.2</text>
<text x="123.9" y="224">3.0</text>
<text x="28.9" y="230.5" transform="rotate(-90 28.9 230.5)">, DRAIN-SOURCE</text>
<text x="35.3" y="230.1">0.6</text>
<text x="123.9" y="230.2">2.8</text>
<text x="28.9" y="238.7" transform="rotate(-90 28.9 238.7)">R</text>
<text x="33" y="236.8" transform="rotate(-90 33 236.8)">ON-RESISTANCE (Ω)</text>
<text x="123.9" y="236.5">2.6</text>
<text x="35.3" y="242.8">0.3</text>
<text x="121" y="241.7" transform="rotate(-90 121 241.7)">, GATE THRESHOLD VOLTAGE (V)</text>
<text x="123.9" y="242.8">2.4</text>
<text x="121" y="250.8" transform="rotate(-90 121 250.8)">V</text>
<text x="123.9" y="249">2.2</text>
<text x="37.7" y="254.7">0</text>
<text x="38.4" y="257.1">-50</text>
<text x="45.3" y="257.1">-25</text>
<text x="54.9" y="257.1">0</text>
<text x="62.1" y="257.1">25</text>
<text x="70.2" y="257.1">50</text>
<text x="78" y="257.1">75</text>
<text x="85.2" y="257.1">100</text>
<text x="93.1" y="257.1">125</text>
<text x="100" y="257.1">150</text>
<text x="123.9" y="254.8">2.0</text>
<text x="127.5" y="257.3">-50</text>
<text x="134.3" y="257.3">-25</text>
<text x="143.9" y="257.3">0</text>
<text x="151.2" y="257.3">25</text>
<text x="159" y="257.3">50</text>
<text x="167.1" y="257.3">75</text>
<text x="174.3" y="257.3">100</text>
<text x="182" y="257.3">125</text>
<text x="189.3" y="257.3">150</text>
<text x="48.9" y="261.3">T , AMBIENT TEMPERATURE (°C)</text>
<text x="138.2" y="261.2">T , AMBIENT TEMPERATURE (°C)</text>
<text x="40.8" y="265.5">Fig. 8 On-Resistance Variation with Temperature</text>
<text x="125.9" y="265.3">Fig. 9 Gate Threshold Variation vs. Ambient Temperature</text>
</g>
<g font-size="2.8">
<text x="100.3" y="273.5">www.diodes.com</text>
<text x="108.3" y="270.2">4 of 9</text>
</g>
<text font-size="2.8" fill="#231f20" x="190.5" y="270.6">April 2010</text>
<text font-size="2.5" x="20.3" y="274">Document number: DS32007 Rev. 8 - 2</text>
<g font-size="2.1" fill="#131516">
<text x="40.6" y="37.7">V</text>
<text x="45.1" y="37.7">= V</text>
<text x="53.4" y="57.5">T</text>
<text x="56.5" y="57.5">= 150°C</text>
<text x="49" y="69.3">T</text>
<text x="52" y="69.3">= 125°C</text>
<text x="162.6" y="66.2">V</text>
<text x="167.2" y="66.2">= 6V</text>
<text x="161.4" y="74.6">V</text>
<text x="165.9" y="74.6">= 10V</text>
<text x="33" y="78.6" transform="rotate(-90 33 78.6)">D</text>
<text x="45.9" y="79.3">T</text>
<text x="48.9" y="79.3">= 85°C</text>
<text x="85.7" y="89.4">T</text>
<text x="88" y="84.4">T</text>
<text x="88.8" y="89.4">= -55°C</text>
<text x="91.1" y="84.4">= 25°C</text>
<text x="124.1" y="91.4" transform="rotate(-90 124.1 91.4)">DS(ON)</text>
<text x="48.3" y="101.7">GS</text>
<text x="147.6" y="101.2">D</text>
<text x="42" y="119.2">V</text>
<text x="46.6" y="119.2">= 10V</text>
<text x="68.5" y="133.6">T</text>
<text x="71.6" y="133.6">= 150°C</text>
<text x="163" y="137.9">V</text>
<text x="167.6" y="137.9">= 10V</text>
<text x="68.8" y="138.6">T</text>
<text x="71.8" y="138.6">= 125°C</text>
<text x="163.7" y="140.9">I</text>
<text x="166.2" y="140.9">= 1.5A</text>
<text x="68.8" y="146.2">T</text>
<text x="71.8" y="146.2">= 85°C</text>
<text x="176.6" y="148.6">V</text>
<text x="181.2" y="148.6">= 6V</text>
<text x="68.9" y="155.1">T</text>
<text x="71.9" y="155.1">= 25°C</text>
<text x="177.7" y="151.6">I</text>
<text x="180.2" y="151.6">= 1A</text>
<text x="122" y="156.2" transform="rotate(-90 122 156.2)">DSON</text>
<text x="68.9" y="163.3">T</text>
<text x="72" y="163.3">= -55°C</text>
<text x="32.2" y="171.9" transform="rotate(-90 32.2 171.9)">DS(ON)</text>
<text x="54.9" y="181.4">D</text>
<text x="143.4" y="181.3">A</text>
<text x="55.2" y="218.7">V</text>
<text x="56.2" y="221.7">I</text>
<text x="58.7" y="221.7">= 1A</text>
<text x="59.8" y="218.7">= 6V</text>
<text x="171.9" y="222.7">I</text>
<text x="174.4" y="222.7">= 1mA</text>
<text x="152" y="229.9">I</text>
<text x="154.5" y="229.9">= 250µA</text>
<text x="29.7" y="236.6" transform="rotate(-90 29.7 236.6)">DSON</text>
<text x="62.6" y="235.4">V</text>
<text x="63.3" y="238.4">I</text>
<text x="65.8" y="238.4">= 1.5A</text>
<text x="67.1" y="235.4">= 10V</text>
<text x="121.8" y="249" transform="rotate(-90 121.8 249)">GS(TH)</text>
<text x="50.6" y="262.1">A</text>
<text x="139.9" y="262.1">A</text>
</g>
<text font-size="2.1" fill="#231f20" x="182" y="273.2">© Diodes Incorporated</text>
<g font-size="1.8" fill="#131516">
<text x="42.1" y="38.4">DS</text>
<text x="48.3" y="38.4">GS</text>
<text x="54.7" y="58.2">A</text>
<text x="50.3" y="70">A</text>
<text x="164" y="66.9">GS</text>
<text x="162.8" y="75.3">GS</text>
<text x="47.2" y="80">A</text>
<text x="89.4" y="85.1">A</text>
<text x="87.1" y="90.2">A</text>
<text x="43.5" y="119.9">GS</text>
<text x="69.8" y="134.3">A</text>
<text x="70.1" y="139.2">A</text>
<text x="164.3" y="141.5">D</text>
<text x="164.4" y="138.6">GS</text>
<text x="70.1" y="146.9">A</text>
<text x="178.1" y="149.3">GS</text>
<text x="70.1" y="155.7">A</text>
<text x="178.3" y="152.3">D</text>
<text x="70.3" y="164">A</text>
<text x="56.6" y="219.4">GS</text>
<text x="56.8" y="222.3">D</text>
<text x="172.5" y="223.4">D</text>
<text x="152.6" y="230.6">D</text>
<text x="63.9" y="239.1">D</text>
<text x="64" y="236.1">GS</text>
</g>
</svg>
